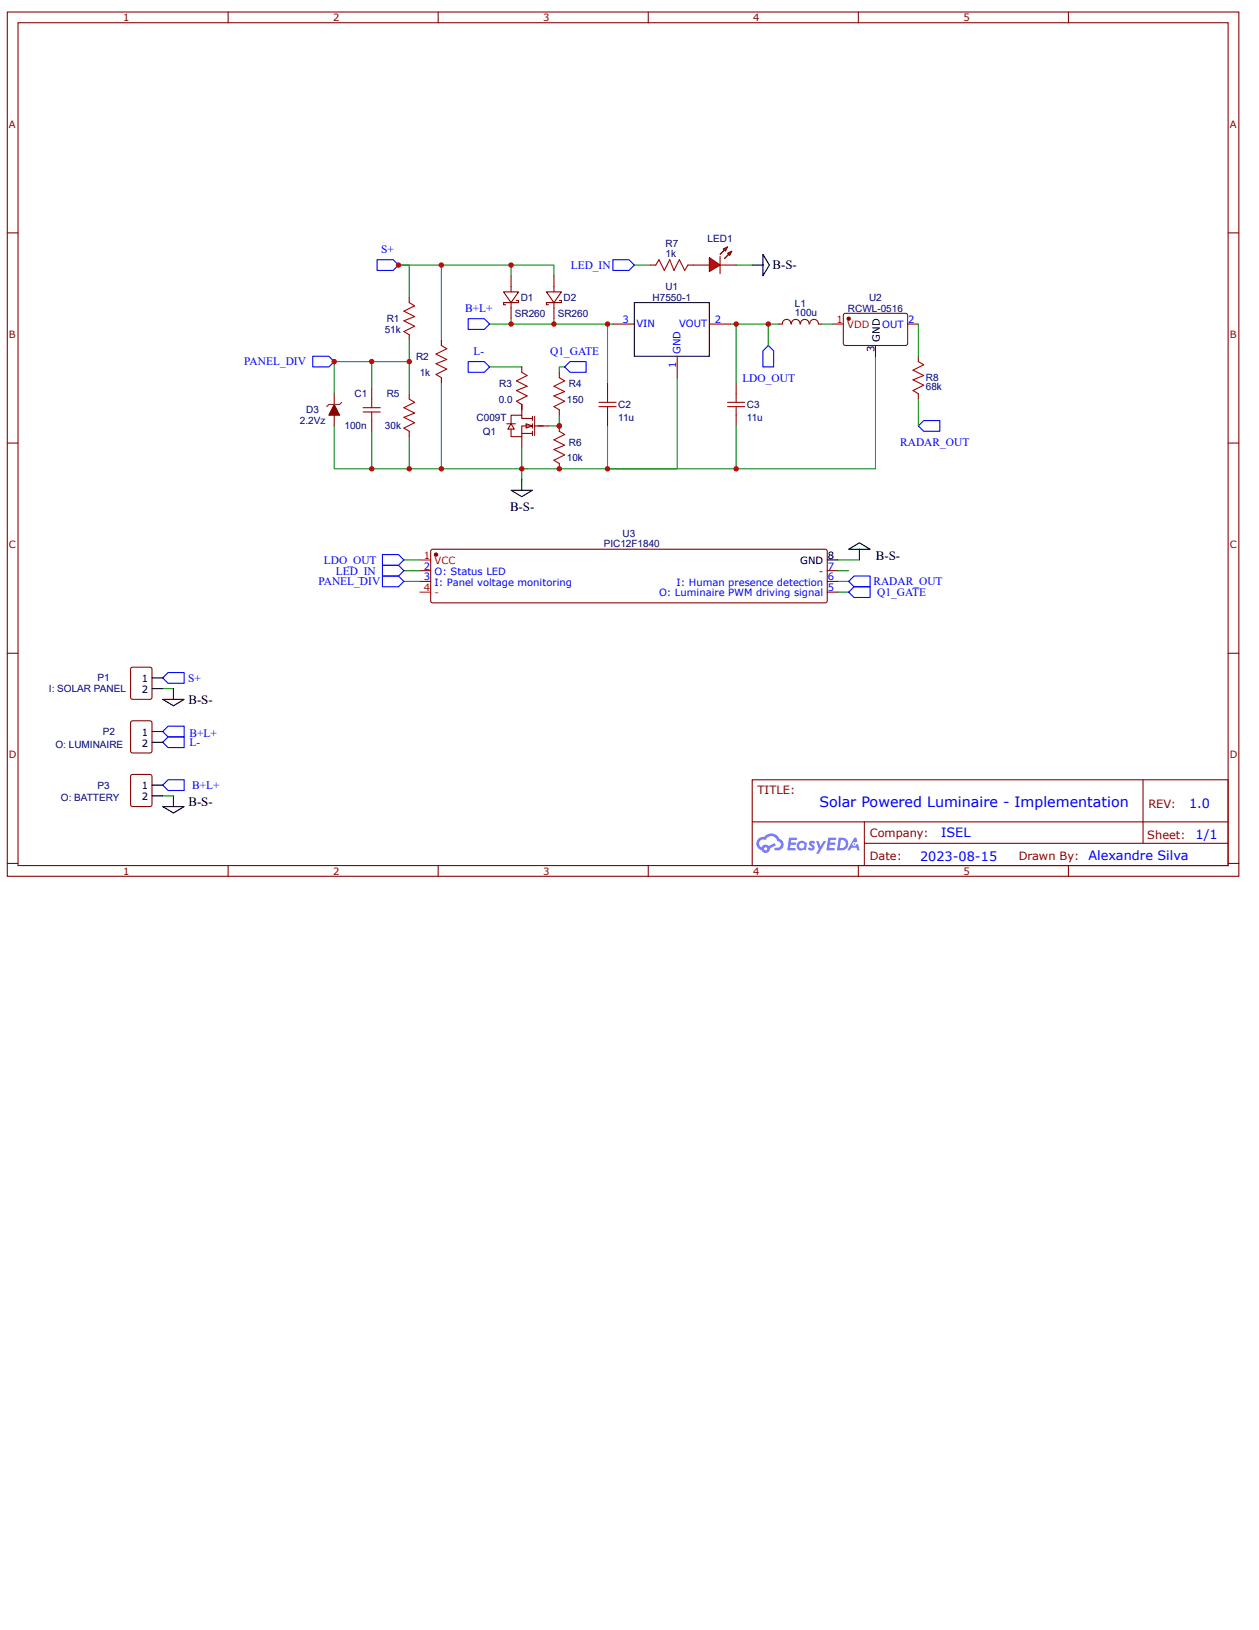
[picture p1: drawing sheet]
<svg xmlns="http://www.w3.org/2000/svg" width="216mm" height="279mm" viewBox="0 0 216 279" stroke-linecap="round" stroke-linejoin="round" font-family="sans-serif">
<g fill="none" stroke="#800" stroke-width=".18">
<path d="M1.3 2.1h211.1v148.1h-211.1zM3.1 3.9h207.5v144.5h-207.5zM39.1 2.1v1.8M75.1 2.1v1.8M111.2 2.1v1.8M147.2 2.1v1.8M183.2 2.1v1.8M1.3 39.9h1.8M210.6 39.9h1.8M1.3 75.9h1.8M210.6 75.9h1.8M1.3 112h1.8"/>
<path d="M210.6 112h1.8M129 133.7h81.6v14.7h-81.6zM196 133.7v10.9M1.3 148h1.8M39.1 148.4v1.8M75.1 148.4v1.8M111.2 148.4v1.8M129 140.9h81.5M147.2 148.4v1.8M148.2 144.6h62.3M148.2 140.9v7.3M183.2 148.4v1.8"/>
<path d="M210.6 148h1.8"/>
</g>
<g fill="#58f">
<path d="M138.9 144.2l.4-.1 .2 .1 .3 .2-.2 .3a.24 .24 0 0 0-.2-.2 .24 .24 0 0 0-.3 .1 .76 .76 0 0 1 .5 1l-.6 .2-.5-.3 .3-.3 .3 .2 .2-.1a.92 .92 0 0 1-.5-.9z"/>
<path d="M140 144.2h.4l.3 .9 .5-.9h.5l-1.3 2.1h-.4l.4-.8z"/>
<path d="M135.3 143.6h1.4v.2l-.2 .2h-.8l-.1 .4h.8l.2 .2-.2 .2h-.8l-.1 .6h.8h.1v.3l-1.4 .1z"/>
<path d="M142 143.6h1.4v.2l-.2 .2h-.8l-.1 .4h.8l.2 .2-.2 .2h-.8l-.1 .6h.8h.1v.3h-1.4z"/>
<path d="M146.5 143.6h.4l.1 .6-.3 .2a.36 .36 0 0 0-.5 .1 .36 .36 0 0 0 .2 .5 .36 .36 0 0 0 .5-.3l.2-.1 .3 1.1h-.4l-.1-.4h-.9l-.2 .4h-.5z"/>
<path d="M143.8 143.6l-.3 2.2h.7a1.09 1.09 0 0 0 1.3-1.2 1.09 1.09 0 0 0-1.3-1zM144.2 144a.74 .74 0 0 1 .8 .8 .74 .74 0 0 1-1 .6z"/>
<path d="M136.9 144.3a.8 .8 0 0 0-.2 1.2 .8 .8 0 0 0 1.2 .1l.3 .2 .2-1.2-.3-.2a.73 .73 0 0 0-1.2-.1zM137 145a.47 .47 0 0 1 .9 0 .47 .47 0 0 1-.9 0z"/>
<path d="M130.1 143.8a1.15 1.15 0 0 0 .5 1.9 .73 .73 0 0 0 .8 .5 .73 .73 0 0 0 .6-.8l1-.5-.2-.4-1 .5a.74 .74 0 0 0-1.2 .3 .72 .72 0 0 1-.3-1.1 .72 .72 0 0 1 1-.2 1.08 1.08 0 0 1 1.1-.7 1.08 1.08 0 0 1 .9 .9 .59 .59 0 0 1 .6 .8 .59 .59 0 0 1-.9 .3l-.2 .2a.92 .92 0 0 0 1.1 .1 .99 .99 0 0 0 .5-1 .99 .99 0 0 0-.7-.8 1.59 1.59 0 0 0-2.7-.4l-.4 .1zM131 145.5a.3 .3 0 0 1 .6 0 .3 .3 0 0 1-.6 0z"/>
<circle cx="146.5" cy="144.7" r=".14"/>
</g>
<path d="M89.5 69.3v1M89.5 76.7v5.5M95.9 71.2v1.8h-1.8M69.3 96h2.7" fill="none" stroke="#080" stroke-width=".18"/>
<path d="M90.2 72.6l1.1 .4-1.1 .4z" fill="#fefefe"/>
<path d="M90.2 72.6l1.1 .4-1.1 .4z" fill="none" stroke="#800" stroke-width=".18"/>
<path d="M87.6 72.6l.6 1h-1.1z" fill="#fefefe"/>
<g fill="none" stroke="#800" stroke-width=".18">
<path d="M75.7 58.3v.9M86.4 50h2.5l-1.3 1.9zM87.6 47.3v2.7M87.6 51.9v2.7M88.6 51.5h.3v.4h-2.5v.3h.3M63.7 66.6v1.8M63.7 72.1v1.8M70.2 67.5v.9M70.2 73.9v.9M75.7 64.7v1M86.9 72.6h1.5M87.6 72.6l.6 1h-1.1z"/>
<path d="M89.5 74.3h1.8M89.5 69.3v1.9M89.5 74.8v1.9M91.3 71.7h-1.8v-.5h-1.9v1.4M91.3 73h-1.8v1.8h-1.9v-1.2M91.3 71.4v.7M91.3 72.6v.8M91.3 73.9v.8M91.7 71.4v3.3M91.7 73h2.4M104.2 65.7v1.8M104.2 71.2v1.8"/>
</g>
<path d="M105.1 44.5h2.8l.9 .9-.9 1h-2.8zM65.6 98.7h2.7l1 1-1 .9h-2.7zM146.5 98.7h2.7v1.9h-2.7l-1-.9zM146.5 100.6h2.7v1.8h-2.7l-1-.9z" fill="none" stroke="#00f" stroke-width=".18"/>
<g fill="none" stroke="#080" stroke-width=".18">
<path d="M68.3 45.4h1.9v5.6M70.2 58.3v9.2M75.7 45.4v12.9M95 54.6v.9M104.2 55.5v10.2M108.8 45.4h2.7M126.2 45.4h2.8M57.3 73v7.4h12.9M63.7 73.9v6.5M63.7 62v4.6M70.2 74.8v5.6h20.2M75.7 65.7v14.7"/>
<path d="M96.8 62.9h-.9v.9M104.2 73v7.4M69.3 99.7h2.7M143.7 99.7h1.8M143.7 101.5h1.8"/>
</g>
<path d="M129 45.4h1.8M130.8 43.6l1.1 1.8-1.1 1.9zM87.6 84h3.7l-1.8 1.1zM89.5 82.2v1.8M145.5 94.1l1.9-1.1 1.8 1.1zM147.4 94.1v1.9" fill="none" stroke="#000" stroke-width=".18"/>
<path d="M75.7 59.2l.9 .6-1.8 .9 1.8 .9-1.8 .7 1.8 1-1.8 .9 .9 .5M62.3 69.9h2.9M62.3 70.6h2.9M63.7 68.4v1.5M63.7 70.6v1.5M70.2 68.4l.9 .6-1.8 .9 1.8 .9-1.8 .7 1.8 1-1.8 .9 .9 .5M102.7 69.7h3M102.7 69h3M104.2 67.5v1.5M104.2 69.7v1.5" fill="none" stroke="#a00000" stroke-width=".18"/>
<path d="M121.6 44.2l1.9 1.2-1.9 1.1z" fill="#f00"/>
<path d="M121.6 44.2l1.9 1.2-1.9 1.1zM123.5 44v2.9" fill="none" stroke="#800" stroke-width=".18"/>
<path d="M123.5 43.6l.7-.7z" fill="#800"/>
<path d="M124.2 42.9l-.7 .7" fill="none" stroke="#800" stroke-width=".18"/>
<path d="M125 43.6l-.8 .7z" fill="#800"/>
<path d="M125 43.6l-.8 .7" fill="none" stroke="#800" stroke-width=".18"/>
<path d="M124 42.7l.8-.4-.4 .7z" fill="#f00"/>
<path d="M124 42.7l.8-.4-.4 .7z" fill="none" stroke="#800" stroke-width=".18"/>
<path d="M124.8 43.4l.7-.4-.4 .8z" fill="#f00"/>
<path d="M111.5 45.4h1M118 45.4h3.6M123.5 45.4h2.7M124.8 43.4l.7-.4-.4 .8zM74 94.3l.2-.2 67.4 .1 .3 .3v8.5l-.4 .3h-67.3l-.3-.3v-8.5z" fill="none" stroke="#800" stroke-width=".18"/>
<path d="M112.5 45.4l.5-.9 .9 1.9 .9-1.9 .8 1.9 .9-1.9 .9 1.9 .6-1" fill="none" stroke="#a00000" stroke-width=".18"/>
<path d="M69.3 97.8h2.7M143.7 97.8h1.8M143.7 96h3.7" fill="none" stroke="#080" stroke-width=".18"/>
<path d="M131.8 59.2l.9 .9v2.8h-1.9v-2.8zM65.6 96.9h2.7l1 .9-1 .9h-2.7zM65.6 95.1h2.7l1 .9-1 .9h-2.7z" fill="none" stroke="#00f" stroke-width=".18"/>
<circle cx="74.8" cy="95.1" r=".28" fill="#800"/>
<g fill="none" stroke="#800" stroke-width=".18">
<path d="M70.2 51v.9M70.2 57.4v.9M93.7 50h2.6l-1.3 1.9zM95 47.3v2.7M95 51.9v2.7M95.9 51.5h.4v.4h-2.6v.3h.4M105.1 55.5h3.7M121.6 55.5h3.7M144.7 53.8l.3-.1h10.4l.2 .4v4.9l-.3 .2h-10.5l-.2-.3v-4.8zM89.5 62.9v.9M89.5 69.3v1M95.9 63.8v.9"/>
<path d="M95.9 70.3v.9M95.9 73v.9M95.9 79.4v1M116.1 61.1v3.6M72 97.8h1.9M72 99.7h1.9M141.9 97.8h1.8M141.9 99.7h1.8M141.9 101.5h1.8"/>
<circle cx="74.8" cy="95.1" r=".28"/>
</g>
<path d="M72 96h1.9M72 101.5h1.9" fill="none" stroke="#f00" stroke-width=".18"/>
<path d="M108.8 51.9h12.8v9.2h-12.8zM141.9 96h1.8" fill="none" stroke="#000" stroke-width=".18"/>
<path d="M68.3 45.4h19.3v1.9M84 55.5h3.6M87.6 54.6v.9h17.5M87.6 45.4h7.4v1.9M70.2 62h-12.9v5.5M84 62.9h5.5M116.1 64.7v15.7h-25.7M150.1 61.1v19.3h-45.9" fill="none" stroke="#080" stroke-width=".18"/>
<path d="M64.7 44.5h2.7l.9 .9-.9 1h-2.7zM80.3 54.6h2.7l1 .9-1 1h-2.7zM53.6 61.1h2.8l.9 .9-.9 .9h-2.8zM80.3 62h2.7l1 .9-1 .9h-2.7zM96.8 62.9l.9-.9h2.8v1.8h-2.8z" fill="none" stroke="#00f" stroke-width=".18"/>
<path d="M70.2 51.9l.9 .5-1.8 .9 1.8 1-1.8 .7 1.8 .9-1.8 .9 .9 .6M89.5 63.8l.9 .6-1.8 .9 1.8 .9-1.8 .7 1.8 1-1.8 .9 .9 .5M95.9 64.7l.9 .6-1.8 .9 1.8 .9-1.8 .8 1.8 .9-1.8 .9 .9 .6M95.9 73.9l.9 .6-1.8 .9 1.8 .9-1.8 .8 1.8 .9-1.8 .9 .9 .5" fill="none" stroke="#a00000" stroke-width=".18"/>
<circle cx="145.5" cy="54.6" r=".28" fill="#800"/>
<g fill="none" stroke="#800" stroke-width=".18">
<path d="M155.6 55.5h1.9M57.3 67.5v1.8M57.3 71.2v1.8M126.2 65.7v1.8M126.2 71.2v1.8M157.5 61.1v.9M157.5 67.5v.9"/>
<circle cx="145.5" cy="54.6" r=".28"/>
</g>
<path d="M142.8 55.5h1.8" fill="none" stroke="#f00" stroke-width=".18"/>
<path d="M150.1 59.2v1.9" fill="none" stroke="#000" stroke-width=".18"/>
<path d="M158.4 72.1h2.8v1.8h-2.8l-.9-.9z" fill="none" stroke="#00f" stroke-width=".18"/>
<path d="M124.8 69.7h2.9M124.8 69h2.9M126.2 67.5v1.5M126.2 69.7v1.5M157.5 62l.9 .5-1.8 1 1.8 .9-1.8 .7 1.8 .9-1.8 .9 .9 .6" fill="none" stroke="#a00000" stroke-width=".18"/>
<path d="M125.3 55.5h.9v10.2M126.2 55.5h5.6v3.7M126.2 73v7.4" fill="none" stroke="#080" stroke-width=".18"/>
<path d="M57.3 69.3l.9 1.9h-1.8z" fill="#800"/>
<path d="M133.6 55.5h.5M134.2 55.5a.73 .73 0 0 1 .7-.7 .73 .73 0 0 1 .7 .7M135.7 55.5a.73 .73 0 0 1 .8-.7 .73 .73 0 0 1 .7 .7M137.3 55.5a.73 .73 0 0 1 .7-.7 .73 .73 0 0 1 .7 .7M138.9 55.5a.73 .73 0 0 1 .7-.7 .73 .73 0 0 1 .7 .7M140.4 55.5h.5M57.3 69.3l.9 1.9h-1.8zM22.5 114.5l.3-.1h2.9l.3 .1 .1 5-.2 .3-3.1 .1-.3-.2-.1-5zM22.5 123.7l.3-.1h2.9l.3 .1 .1 5-.2 .3-3.1 .1-.3-.2-.1-5zM22.5 132.9l.3-.2h2.9l.3 .2 .1 5-.2 .3-3.1 .1-.3-.2-.1-5z" fill="none" stroke="#800" stroke-width=".18"/>
<path d="M58.6 69l-.4 .3h-1.8l-.4 .4" fill="none" stroke="#8d2323" stroke-width=".18"/>
<path d="M131.8 55.5h1.8M140.9 55.5h1.9M157.5 55.5v5.6M157.5 68.4v4.6M27.9 118h1.8M27.9 136.4h1.8" fill="none" stroke="#080" stroke-width=".18"/>
<path d="M26.1 116.2h1.8M26.1 118h1.8M27.9 119.9h3.7l-1.9 1.1zM29.7 118v1.9M26.1 125.4h1.8M26.1 127.2h1.8M26.1 134.6h1.8M26.1 136.4h1.8M27.9 138.3h3.7l-1.9 1.1zM29.7 136.4v1.9" fill="none" stroke="#000" stroke-width=".18"/>
<path d="M28.8 115.3h2.8v1.8h-2.8l-.9-.9zM27.9 127.2l.9-.9h2.8v1.8h-2.8zM27.9 125.4l.9-.9h2.8v1.8h-2.8zM27.9 134.6l.9-.9h2.8v1.8h-2.8z" fill="none" stroke="#00f" stroke-width=".18"/>
<g fill="#c00">
<circle cx="95.9" cy="73" r=".46"/>
<circle cx="89.5" cy="80.4" r=".46"/>
<circle cx="104.2" cy="80.4" r=".46"/>
<circle cx="95.9" cy="80.4" r=".46"/>
<circle cx="68.3" cy="45.4" r=".46"/>
<circle cx="75.7" cy="45.4" r=".46"/>
<circle cx="75.7" cy="80.4" r=".46"/>
<circle cx="70.2" cy="62" r=".46"/>
<circle cx="70.2" cy="80.4" r=".46"/>
<circle cx="63.7" cy="80.4" r=".46"/>
<circle cx="63.7" cy="62" r=".46"/>
<circle cx="57.3" cy="62" r=".46"/>
<circle cx="95" cy="55.5" r=".46"/>
<circle cx="87.6" cy="45.4" r=".46"/>
<circle cx="87.6" cy="55.5" r=".46"/>
<circle cx="104.2" cy="55.5" r=".46"/>
<circle cx="126.2" cy="80.4" r=".46"/>
<circle cx="126.2" cy="55.5" r=".46"/>
<circle cx="131.8" cy="55.5" r=".46"/>
</g>
<text font-size="2.5" fill="#00f" x="140.5" y="138.4">Solar Powered Luminaire - Implementation</text>
<g font-size="2.2">
<text x="132.5" y="46.2">B-S-</text>
<text x="87.5" y="87.6">B-S-</text>
<text x="150.2" y="96">B-S-</text>
<text x="32.3" y="120.7">B-S-</text>
<text x="32.3" y="138.1">B-S-</text>
</g>
<g font-size="2.2" fill="#00f">
<text x="161.4" y="143.5">ISEL</text>
<text x="203.9" y="138.5">1.0</text>
<text x="205" y="143.9">1/1</text>
<text x="157.8" y="147.5">2023-08-15</text>
<text x="186.6" y="147.5">Alexandre Silva</text>
</g>
<g font-size="2" fill="#00f">
<text x="65.3" y="43.4">S+</text>
<text x="97.9" y="46.1">LED_IN</text>
<text x="79.8" y="53.5">B+L+</text>
<text x="41.9" y="62.6">PANEL_DIV</text>
<text x="81.2" y="60.8">L-</text>
<text x="94.4" y="60.8">Q1_GATE</text>
<text x="127.3" y="65.4">LDO_OUT</text>
<text x="154.4" y="76.4">RADAR_OUT</text>
<text x="54.6" y="100.3">PANEL_DIV</text>
<text x="55.5" y="96.7">LDO_OUT</text>
<text x="57.6" y="98.5">LED_IN</text>
<text x="149.8" y="100.3">RADAR_OUT</text>
<text x="150.4" y="102.2">Q1_GATE</text>
<text x="32.3" y="116.9">S+</text>
<text x="32.5" y="127.9">L-</text>
<text x="32.5" y="126.3">B+L+</text>
<text x="33" y="135.3">B+L+</text>
</g>
<g font-size="2" fill="#800">
<text x="129.9" y="136.1">TITLE:</text>
<text x="149.1" y="143.5">Company:</text>
<text x="196.7" y="143.8">Sheet:</text>
<text x="196.9" y="138.5">REV:</text>
<text x="149.1" y="147.5">Date:</text>
<text x="174.7" y="147.5">Drawn By:</text>
</g>
<g font-size="1.7" fill="#800">
<text x="21.1" y="3.6">1</text>
<text x="57.1" y="3.6">2</text>
<text x="93.2" y="3.6">3</text>
<text x="129.2" y="3.6">4</text>
<text x="165.2" y="3.6">5</text>
<text x="1.5" y="21.9">A</text>
<text x="210.9" y="21.9">A</text>
<text x="1.5" y="57.9">B</text>
<text x="210.9" y="57.9">B</text>
<text x="1.5" y="94">C</text>
<text x="210.9" y="94">C</text>
<text x="1.5" y="130">D</text>
<text x="210.9" y="130">D</text>
<text x="21.1" y="149.9">1</text>
<text x="57.1" y="149.9">2</text>
<text x="93.2" y="149.9">3</text>
<text x="129.2" y="149.9">4</text>
<text x="165.2" y="149.9">5</text>
</g>
<g font-size="1.7" fill="#000080">
<text x="121.3" y="41.4">LED1</text>
<text x="114.1" y="44">1k</text>
<text x="114.1" y="42.4">R7</text>
<text x="89.3" y="51.5">D1</text>
<text x="96.6" y="51.5">D2</text>
<text x="111.9" y="51.5">H7550-1</text>
<text x="114.1" y="49.7">U1</text>
<text x="136.3" y="52.6">L1</text>
<text x="145.4" y="53.4">RCWL-0516</text>
<text x="149" y="51.6">U2</text>
<text x="66" y="57.1">51k</text>
<text x="66.3" y="55.2">R1</text>
<text x="88.3" y="54.3">SR260</text>
<text x="95.6" y="54.3">SR260</text>
<text x="136.3" y="54.2">100u</text>
<text x="71.4" y="61.7">R2</text>
<text x="72" y="64.4">1k</text>
<text x="158.8" y="65.3">R8</text>
<text x="52.5" y="70.8">D3</text>
<text x="60.8" y="68.1">C1</text>
<text x="66.3" y="68.1">R5</text>
<text x="85.5" y="69">0.0</text>
<text x="85.6" y="66.3">R3</text>
<text x="97.2" y="69">150</text>
<text x="97.5" y="66.3">R4</text>
<text x="106" y="69.9">C2</text>
<text x="128.1" y="69.9">C3</text>
<text x="158.8" y="66.9">68k</text>
<text x="51.4" y="72.7">2.2Vz</text>
<text x="59.1" y="73.6">100n</text>
<text x="66" y="73.6">30k</text>
<text x="81.7" y="72.1">C009T</text>
<text x="82.8" y="74.5">Q1</text>
<text x="97.5" y="76.4">R6</text>
<text x="106" y="72.1">11u</text>
<text x="128.1" y="72.1">11u</text>
<text x="97.2" y="78.9">10k</text>
<text x="103.5" y="93.8">PIC12F1840</text>
<text x="106.8" y="92">U3</text>
<text x="8.4" y="118.6">I: SOLAR PANEL</text>
<text x="16.7" y="116.8">P1</text>
<text x="17.7" y="126">P2</text>
<text x="9.5" y="128.2">O: LUMINAIRE</text>
<text x="10.4" y="137.3">O: BATTERY</text>
<text x="16.7" y="135.2">P3</text>
</g>
<g font-size="1.7" fill="#00f">
<text x="106.8" y="55.4">3</text>
<text x="109.1" y="56.1">VIN</text>
<text x="116.4" y="56.1">VOUT</text>
<text x="122.6" y="55.4">2</text>
<text x="151.3" y="56.3">OUT</text>
<text x="155.7" y="55.4">2</text>
<text x="115.9" y="63.1" transform="rotate(-90 115.9 63.1)">1</text>
<text x="116.7" y="60.7" transform="rotate(-90 116.7 60.7)">GND</text>
<text x="72.7" y="97.6">2</text>
<text x="72.7" y="99.5">3</text>
<text x="74.5" y="98.6">O: Status LED</text>
<text x="74.5" y="100.4">I: Panel voltage monitoring</text>
<text x="116" y="100.4">I: Human presence detection</text>
<text x="140.4" y="98.6">-</text>
<text x="142" y="101.3">5</text>
<text x="142" y="99.5">6</text>
<text x="142" y="97.6">7</text>
<text x="113" y="102.2">O: Luminaire PWM driving signal</text>
</g>
<g font-size="1.7" fill="#f00">
<text x="143.4" y="55.4">1</text>
<text x="145.3" y="56.3">VDD</text>
<text x="72.7" y="95.8">1</text>
<text x="72.7" y="101.3">4</text>
<text x="74.5" y="96.7">VCC</text>
<text x="74.5" y="102.2">-</text>
</g>
<g font-size="1.7">
<text x="150.9" y="58.5" transform="rotate(-90 150.9 58.5)">GND</text>
<text x="150" y="60.4" transform="rotate(-90 150 60.4)">3</text>
<text x="142" y="95.8">8</text>
<text x="137.2" y="96.7">GND</text>
<text x="24.3" y="116.9">1</text>
<text x="24.3" y="118.8">2</text>
<text x="24.3" y="126.1">1</text>
<text x="24.3" y="128">2</text>
<text x="24.3" y="135.3">1</text>
<text x="24.3" y="137.2">2</text>
</g>
</svg>
